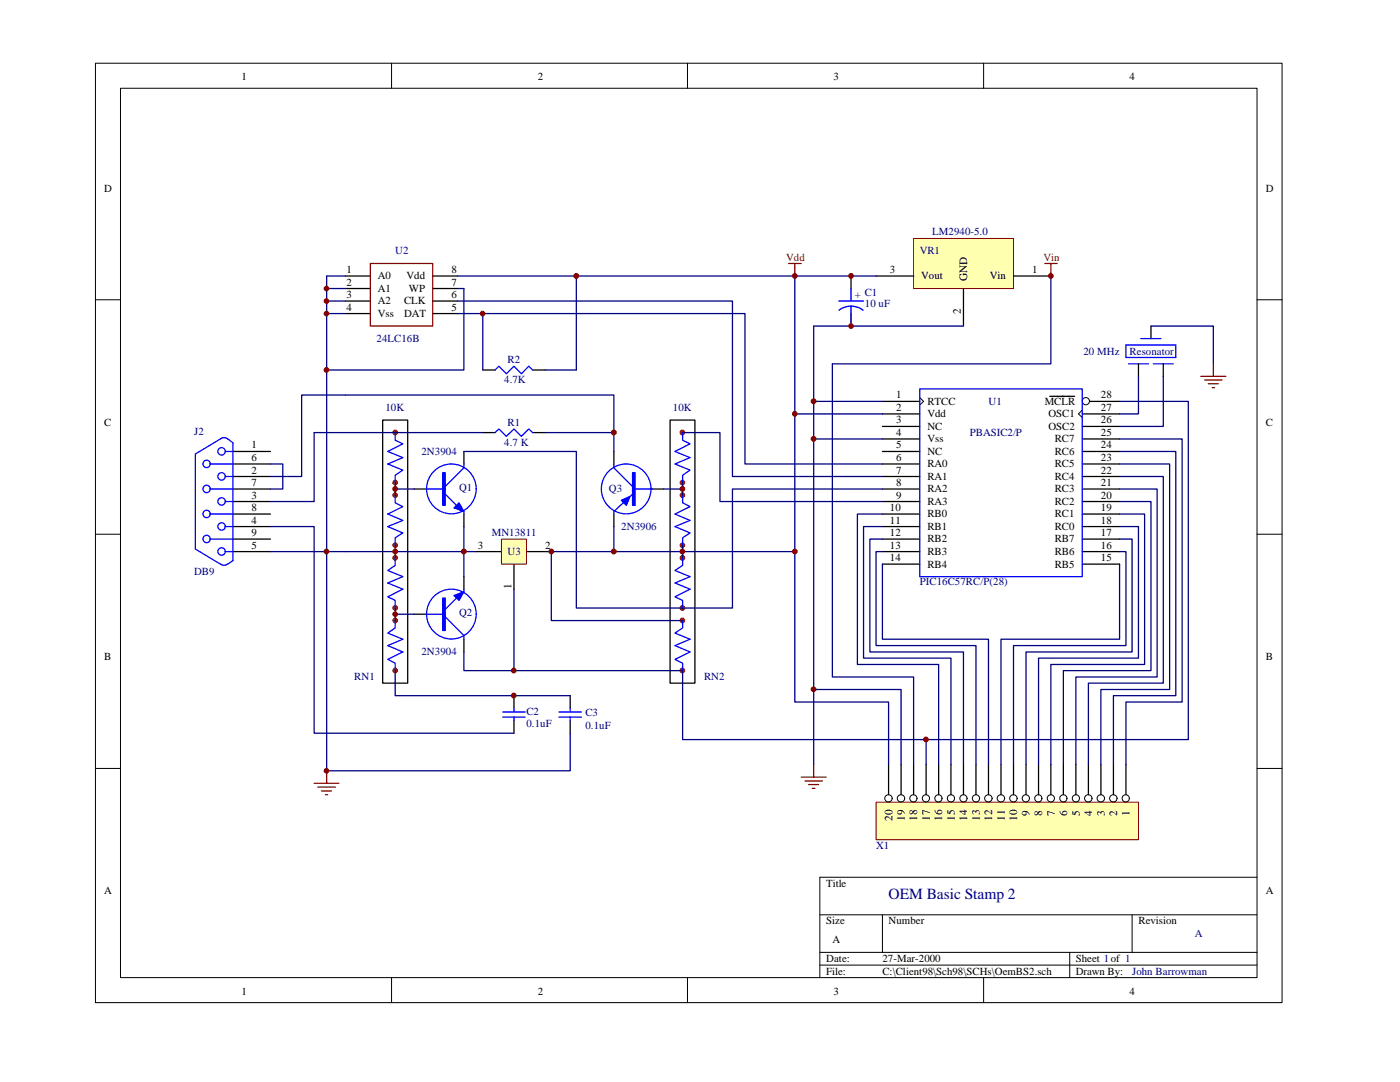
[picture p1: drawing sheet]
<svg xmlns="http://www.w3.org/2000/svg" width="279mm" height="216mm" viewBox="0 0 279 216" stroke-linecap="round" stroke-linejoin="round" font-family="sans-serif">
<g fill="none" stroke="#000" stroke-width=".2">
<path d="M19 12.6h236.9v187.5h-236.9zM24 17.6h226.9v177.5h-226.9zM78.1 12.6v5M137.2 12.6v5M196.3 12.6v5M19 59.8h5M250.9 59.8h5M19 106.6h5M250.9 106.6h5M19 153.3h5M250.9 153.3h5M250.9 175h-87.3v20.1"/>
<path d="M78.1 195.1v5M137.2 195.1v5M163.6 182.5h87.3M163.6 190h87.3M163.6 192.6h87.3M176.1 182.5v7.5M196.3 195.1v5M213.5 190v5.1M225.9 182.5v7.5"/>
</g>
<g fill="none" stroke="#000" stroke-width=".25">
<path d="M169.8 55.1v2.5M169.8 62.6v2.5M46.5 90.1h7.5M46.5 92.6h7.5M46.5 95.1h7.5M46.5 97.6h7.5M46.5 100.1h7.5M46.5 102.6h7.5M46.5 105.1h7.5M46.5 107.6h7.5M46.5 110.1h7.5M102.6 138.8v2.5"/>
<path d="M113.8 138.8v2.5M102.6 143.8v2.5M113.8 143.8v2.5"/>
</g>
<g fill="none" stroke="#00f" stroke-width=".25">
<path d="M169.8 57.6v2.5M167.4 60.1h4.9M169.8 61.1l1.1 .1 1.4 .7M169.8 61.1l-1 .1-1.4 .7M169.8 61.1v4M42 97.6h4.5M42 92.6h4.5M45 95.1h1.5M45 90.1h1.5M42 107.5a.72 .72 0 0 0-1.1-.6 .72 .72 0 0 0-.2 1.2 .72 .72 0 0 0 1.2-.3l.1-.3M42 107.6h4.5M42 102.6h4.5"/>
<path d="M45 105a.74 .74 0 0 0-1.1-.6 .74 .74 0 0 0-.2 1.2 .74 .74 0 0 0 1.2-.3l.1-.2M45 110a.74 .74 0 0 0-1.1-.6 .74 .74 0 0 0-.2 1.2 .74 .74 0 0 0 1.2-.3l.1-.3M45 110.1h1.5M45 105.1h1.5M45 100.1h1.5M45.5 112.5l-.6 .3-.6-.1-5.3-3.1v-19l5.5-3.3 .8 .2 1.2 .8v23.5l-1 .8M100.3 143.1h4.5M100.3 142.1h4.5M102.6 141.3v.8M102.6 143.1v.7M111.5 143.1h4.5M111.5 142.1h4.5"/>
<path d="M113.8 141.3v.8M113.8 143.1v.7"/>
<circle cx="41.2" cy="92.6" r=".73"/>
<circle cx="41.2" cy="97.6" r=".73"/>
<circle cx="44.2" cy="95.1" r=".74"/>
<circle cx="44.2" cy="90.1" r=".74"/>
<circle cx="41.2" cy="102.5" r=".73"/>
<circle cx="44.2" cy="100.1" r=".74"/>
</g>
<path d="M62.7 156.3h4.9M63.4 157.1h3.5M64.2 157.8h2M64.9 158.6h.5M65.2 153.8v2.5" fill="none" stroke="#800000" stroke-width=".25"/>
<path d="M174.8 160.1h52.4v7.5h-52.4z" fill="#ffffb0" stroke="#800000" stroke-width=".2"/>
<g fill="none" stroke="#000" stroke-width=".2">
<circle cx="177.3" cy="159.3" r=".73"/>
<circle cx="179.8" cy="159.3" r=".73"/>
<circle cx="182.3" cy="159.3" r=".72"/>
<circle cx="184.8" cy="159.3" r=".72"/>
<circle cx="187.3" cy="159.3" r=".72"/>
<circle cx="189.8" cy="159.3" r=".72"/>
<circle cx="192.3" cy="159.3" r=".72"/>
<circle cx="194.8" cy="159.3" r=".72"/>
<circle cx="197.3" cy="159.3" r=".73"/>
<circle cx="199.8" cy="159.3" r=".73"/>
<circle cx="202.3" cy="159.3" r=".73"/>
<circle cx="204.7" cy="159.3" r=".72"/>
<circle cx="207.2" cy="159.3" r=".72"/>
<circle cx="209.7" cy="159.3" r=".72"/>
<circle cx="212.2" cy="159.3" r=".72"/>
<circle cx="214.7" cy="159.3" r=".72"/>
<circle cx="217.2" cy="159.3" r=".73"/>
<circle cx="219.7" cy="159.3" r=".73"/>
<circle cx="222.2" cy="159.3" r=".73"/>
<circle cx="224.7" cy="159.3" r=".72"/>
</g>
<g fill="none" stroke="#000" stroke-width=".25">
<path d="M76.4 83.8h5v52.5h-5zM82.6 97.6h2.5M92.6 90.1v2.5M122.5 90.1v2.5M130 97.6h2.5M133.7 83.8h5v52.5h-5zM92.6 102.6v2.5M92.6 115.1v2.5M95.1 110.1h5M102.6 112.6v5M105.1 110.1h4.9M122.5 102.6v2.5"/>
<path d="M82.6 122.6h2.5M92.6 127.6v2.5M177.3 152.6v6M179.8 152.6v6M182.3 152.6v6M184.8 152.6v6M187.3 152.6v6M189.8 152.6v6M192.3 152.6v6M194.8 152.6v6M197.3 152.6v6M199.8 152.6v6"/>
<path d="M202.3 152.6v6M204.8 152.6v6M207.3 152.6v6M209.7 152.6v6M212.2 152.6v6M214.7 152.6v6M217.2 152.6v6M219.7 152.6v6M222.2 152.6v6M224.7 152.6v6"/>
</g>
<g fill="#bf0000" stroke="#bf0000" stroke-width=".2">
<circle cx="78.9" cy="98.8" r=".47"/>
<circle cx="78.9" cy="108.8" r=".47"/>
<circle cx="78.9" cy="86.3" r=".48"/>
<circle cx="78.9" cy="96.3" r=".47"/>
<circle cx="78.9" cy="121.3" r=".48"/>
<circle cx="78.9" cy="111.3" r=".48"/>
<circle cx="78.9" cy="133.8" r=".48"/>
<circle cx="78.9" cy="123.8" r=".48"/>
<circle cx="136.2" cy="98.8" r=".47"/>
<circle cx="136.2" cy="108.8" r=".47"/>
<circle cx="136.2" cy="86.3" r=".48"/>
<circle cx="136.2" cy="96.3" r=".47"/>
<circle cx="136.2" cy="121.3" r=".48"/>
<circle cx="136.2" cy="111.3" r=".48"/>
<circle cx="136.2" cy="133.8" r=".48"/>
<circle cx="136.2" cy="123.8" r=".48"/>
</g>
<g fill="none" stroke="#00f" stroke-width=".25">
<path d="M78.9 98.8v1.5l1.5 .8-3 1.5 3 1.2-3 1.3 3 1.2-1.5 1v1.5M78.9 86.3v1.5l1.5 .8-3 1.5 3 1.2-3 1.3 3 1.2-1.5 1v1.5M85.1 97.6h3.8M88.9 98.6l2.2 2.2M92.6 92.6v.7l-3.7 3.8M122.5 92.6v.7l3.7 3.8M126.2 98.6l-3.7 3.5v.5M126.7 97.6h3.5M136.2 98.8v1.5l1.5 .8-3 1.5 3 1.2-3 1.3 3 1.2-1.5 1v1.5M136.2 86.3v1.5l1.5 .8-3 1.5 3 1.2-3 1.3 3 1.2-1.5 1v1.5M78.9 111.3v1.5l-1.5 1 3 1.3-3 1.2 3 1.3-3 1.5 1.5 .7v1.5M91.1 119.3l-2.2 2.3"/>
<path d="M92.6 102.1v.5M92.6 117.6v.5M136.2 111.3v1.5l-1.5 1 3 1.3-3 1.2 3 1.3-3 1.5 1.5 .7v1.5M78.9 123.8v1.5l-1.5 1 3 1.3-3 1.2 3 1.3-3 1.5 1.5 .7v1.5M85.1 122.6h3.8M88.9 123.1l3.7 3.7v.8M136.2 123.8v1.5l-1.5 1 3 1.3-3 1.2 3 1.3-3 1.5 1.5 .7v1.5"/>
<circle cx="90.1" cy="97.6" r="5"/>
<circle cx="125" cy="97.6" r="5"/>
<circle cx="90.1" cy="122.5" r="5"/>
</g>
<g fill="#00f" stroke="#00f" stroke-width=".25">
<path d="M126.2 94.3h.5v6.5h-.5z"/>
<path d="M88.3 94.3h.6v6.5h-.6z"/>
<path d="M88.3 119.3h.6v6.5h-.6z"/>
</g>
<g fill="#00f" stroke="#00f" stroke-width=".25">
<path d="M124 99.8l1.7-.7-.7 1.7z" fill-rule="evenodd"/>
<path d="M90.6 101.3l1-1 1 1.8z" fill-rule="evenodd"/>
<path d="M90.6 118.8l2-.7-1 1.7z" fill-rule="evenodd"/>
</g>
<g fill="none" stroke="#000080" stroke-width=".25">
<path d="M62.7 86.3h16.2M78.9 96.3v2.5M78.9 97.6h3.7M92.6 90.1h22.4v31.2h21.2M132.5 97.6h3.7M136.2 96.3v2.5M68.9 110.1h26.2M78.9 108.8v2.5M92.6 105.1v10M102.6 117.6v16.2M122.5 105.1v5M136.2 110.1h-26.2v13.7h26.2"/>
<path d="M136.2 108.8v2.5M78.9 121.3v2.5M78.9 122.6h3.7M92.6 130.1v3.7h43.6"/>
</g>
<path d="M100.1 107.6h5v5h-5z" fill="#ffffb0" stroke="#800000" stroke-width=".2"/>
<g fill="none" stroke="#000" stroke-width=".25">
<path d="M96.4 73.8h2.4M106.3 73.8h2.5M209.5 79.1h5M227.2 72.6v2.5M229.7 65.1v2.5M232.2 72.6v2.5M96.4 86.3h2.4M106.3 86.3h2.5M176.1 92.6h7.5M176.1 95.1h7.5M176.1 97.6h7.5M176.1 90.1h7.5"/>
<path d="M176.1 87.6h7.5M176.1 80.1h7.5M176.1 82.6h7.5M176.1 85.1h7.5M216 92.6h7.4M216 95.1h7.4M216 97.6h7.4M216 90.1h7.4M216 87.6h7.4M216 82.6h7.4M216 85.1h7.4M217.5 80.1h5.9"/>
<path d="M176.1 100.1h7.5M176.1 102.6h7.5M176.1 105.1h7.5M176.1 107.6h7.5M176.1 110.1h7.5M176.1 112.6h7.5M216 100.1h7.4M216 102.6h7.4M216 105.1h7.4M216 107.6h7.4M216 110.1h7.4M216 112.6h7.4"/>
</g>
<path d="M98.8 73.8l.8-.7 1.4 1.5 1.6-1.5 1.5 1.5 1.4-1.5 .8 .7M183.6 77.6h32.4v37.5h-32.4zM224.7 68.8h10v2.5h-10zM225.2 72.6h4M227.7 67.6h4M230.2 72.6h3.9M98.8 86.3l.8-.7 1.4 1.5 1.6-1.5 1.5 1.5 1.4-1.5 .8 .7" fill="none" stroke="#00f" stroke-width=".25"/>
<g fill="none" stroke="#000080" stroke-width=".25">
<path d="M227.2 75.1v7.5h-3.8M229.7 65.1h12.4v7.5M232.2 75.1v10h-8.8M54 92.6h2.4v5h-2.4M78.9 86.3h17.5M108.8 86.3h13.7v3.8M122.5 86.3v-7.5h-62.3v16.3h-6.2M223.4 97.6h7.5v37.5h-16.2v17.5M223.4 95.1h8.8v41.2h-15v16.3M223.4 92.6h10v45h-13.7v15M223.4 90.1h11.3v48.7h-12.5v13.8M223.4 87.6h12.5v52.5h-11.2v12.5"/>
<path d="M223.4 80.1h13.8v67.5h-101v-13.8M176.1 112.6v15h21.2v25M176.1 110.1h-1.3v18.7h20v23.8M176.1 107.6h-2.5v22.5h18.7v22.5M176.1 105.1h-3.8v26.2h17.5v21.3M176.1 102.6h-5v30h16.2v20M223.4 112.6v15h-23.6v25M223.4 110.1h1.3v18.7h-22.4v23.8M223.4 107.6h2.5v22.5h-21.1v22.5M223.4 105.1h3.8v26.2h-19.9v21.3M223.4 102.6h5v30h-18.7v20M223.4 100.1h6.3v33.7h-17.5v18.8"/>
<path d="M78.9 133.8v5h34.9M184.8 147.6v5"/>
</g>
<g fill="none" stroke="#000" stroke-width=".2">
<path d="M183.6 79.3l.7 .8-.7 .7M216 81.8l-.8 .8 .8 .7"/>
<circle cx="216.7" cy="80.1" r=".72"/>
</g>
<g fill="#800000" stroke="#800000" stroke-width=".2">
<circle cx="102.5" cy="138.8" r=".48"/>
<circle cx="78.9" cy="122.6" r=".47"/>
<circle cx="78.9" cy="97.6" r=".48"/>
<circle cx="78.9" cy="110" r=".48"/>
<circle cx="92.6" cy="110" r=".49"/>
<circle cx="102.5" cy="133.8" r=".48"/>
<circle cx="110" cy="110" r=".48"/>
<circle cx="122.5" cy="110" r=".49"/>
<circle cx="136.2" cy="97.6" r=".48"/>
<circle cx="122.5" cy="86.3" r=".49"/>
</g>
<path d="M239.6 75.1h5M240.4 75.8h3.5M241.1 76.6h2M241.9 77.3h.5M242.1 72.6v2.5" fill="none" stroke="#800000" stroke-width=".25"/>
<path d="M182.3 47.6h20v10h-20z" fill="#ffffb0" stroke="#800000" stroke-width=".2"/>
<path d="M68.9 55.1h5M68.9 57.6h5M86.4 55.1h5M86.4 57.6h5M174.8 55.1h7.5M192.3 57.6v7.5M202.3 55.1h7.4M68.9 60.1h5M68.9 62.6h5M86.4 60.1h5M86.4 62.6h5" fill="none" stroke="#000" stroke-width=".25"/>
<g fill="none" stroke="#000080" stroke-width=".25">
<path d="M65.2 57.6h3.7M68.9 55.1h-3.7v98.7h48.6v-7.5M91.4 57.6h1.2v16.2h-27.4M91.4 55.1h83.4M115 55.1v18.7h-6.2M158.6 55.1v85h18.7v12.5M209.7 55.1v17.5h-43.6v62.5h16.2v17.5M65.2 62.6h3.7M65.2 60.1h3.7M91.4 60.1h54.8v35h29.9M91.4 62.6h57.3v30h27.4M96.4 62.6v11.2"/>
<path d="M192.3 65.1h-29.9v87.5M62.7 86.3v13.8h-8.7M136.2 86.3h7.5v13.8h32.4M158.6 82.6h17.5M162.4 87.6h13.7M162.4 80.1h13.7M176.1 97.6h-29.9v23.7h-10M54 105.1h8.7v41.2h39.9M54 110.1h14.9M136.2 110.1h22.4M162.4 137.6h17.4v15"/>
</g>
<path d="M73.9 52.6h12.5v12.5h-12.5zM157.4 52.6h2.5M158.6 52.6v2.5M208.5 52.6h2.5M209.7 52.6v2.5M159.9 155.1h5M160.7 155.8h3.4M161.4 156.5h2M162.1 157.3h.5M162.4 152.6v2.5" fill="none" stroke="#800000" stroke-width=".25"/>
<g fill="#800000" stroke="#800000" stroke-width=".2">
<circle cx="65.2" cy="62.6" r=".47"/>
<circle cx="65.2" cy="60.1" r=".47"/>
<circle cx="65.2" cy="57.6" r=".47"/>
<circle cx="65.1" cy="73.8" r=".48"/>
<circle cx="96.3" cy="62.6" r=".47"/>
<circle cx="65.1" cy="110" r=".48"/>
<circle cx="65.2" cy="153.8" r=".47"/>
<circle cx="184.8" cy="147.6" r=".48"/>
<circle cx="136.2" cy="110" r=".48"/>
<circle cx="158.6" cy="110" r=".48"/>
<circle cx="115" cy="55.1" r=".49"/>
<circle cx="158.6" cy="82.6" r=".48"/>
<circle cx="209.7" cy="55.1" r=".48"/>
<circle cx="158.6" cy="55.1" r=".48"/>
<circle cx="169.8" cy="55.1" r=".48"/>
<circle cx="169.8" cy="65.1" r=".47"/>
<circle cx="162.4" cy="87.6" r=".49"/>
<circle cx="162.4" cy="80.1" r=".49"/>
<circle cx="162.4" cy="137.5" r=".48"/>
</g>
<text font-size="3.1" fill="#000080" x="177.3" y="179.3">OEM Basic Stamp 2</text>
<g font-size="2.2">
<text x="48.2" y="16">1</text>
<text x="107.3" y="16">2</text>
<text x="166.4" y="16">3</text>
<text x="225.4" y="16">4</text>
<text x="20.8" y="38.2">D</text>
<text x="252.6" y="38.2">D</text>
<text x="69.2" y="54.5">1</text>
<text x="69.2" y="57">2</text>
<text x="69.2" y="59.5">3</text>
<text x="75.4" y="55.8">A0</text>
<text x="75.4" y="58.3">A1</text>
<text x="81.1" y="55.8">Vdd</text>
<text x="81.6" y="58.3">WP</text>
<text x="90.1" y="54.5">8</text>
<text x="90.1" y="57">7</text>
<text x="90.1" y="59.5">6</text>
<text x="177.6" y="54.5">3</text>
<text x="183.8" y="55.8">Vout</text>
<text x="193" y="56.1" transform="rotate(-90 193 56.1)">GND</text>
<text x="197.5" y="55.8">Vin</text>
<text x="206" y="54.5">1</text>
<text x="69.2" y="62">4</text>
<text x="75.4" y="60.7">A2</text>
<text x="75.4" y="63.2">Vss</text>
<text x="80.6" y="60.7">CLK</text>
<text x="80.6" y="63.2">DAT</text>
<text x="90.1" y="62">5</text>
<text x="191.8" y="62.6" transform="rotate(-90 191.8 62.6)">2</text>
<text x="178.8" y="79.5">1</text>
<text x="178.8" y="82">2</text>
<text x="185.1" y="80.7">RTCC</text>
<text x="185.1" y="83.2">Vdd</text>
<text x="208.5" y="80.7">MCLR</text>
<text x="209.3" y="83.2">OSC1</text>
<text x="219.7" y="79.5">28</text>
<text x="219.7" y="82">27</text>
<text x="20.8" y="85">C</text>
<text x="50.2" y="89.5">1</text>
<text x="178.8" y="84.5">3</text>
<text x="178.8" y="89.5">5</text>
<text x="178.8" y="87">4</text>
<text x="185.1" y="85.7">NC</text>
<text x="185.1" y="88.2">Vss</text>
<text x="209.3" y="85.7">OSC2</text>
<text x="210.5" y="88.2">RC7</text>
<text x="219.7" y="89.5">24</text>
<text x="219.7" y="87">25</text>
<text x="219.7" y="84.5">26</text>
<text x="252.6" y="85">C</text>
<text x="50.2" y="92">6</text>
<text x="50.2" y="94.5">2</text>
<text x="178.8" y="92">6</text>
<text x="178.8" y="94.5">7</text>
<text x="185.1" y="93.2">RA0</text>
<text x="185.1" y="95.7">RA1</text>
<text x="185.1" y="90.7">NC</text>
<text x="210.5" y="95.7">RC4</text>
<text x="210.5" y="93.2">RC5</text>
<text x="210.5" y="90.7">RC6</text>
<text x="219.7" y="94.5">22</text>
<text x="219.7" y="92">23</text>
<text x="50.2" y="97">7</text>
<text x="50.2" y="99.5">3</text>
<text x="50.2" y="102">8</text>
<text x="177.6" y="102">10</text>
<text x="178.8" y="97">8</text>
<text x="178.8" y="99.5">9</text>
<text x="185.1" y="98.2">RA2</text>
<text x="185.1" y="100.8">RA3</text>
<text x="210.5" y="100.8">RC2</text>
<text x="210.5" y="98.2">RC3</text>
<text x="219.7" y="102">19</text>
<text x="219.7" y="99.5">20</text>
<text x="219.7" y="97">21</text>
<text x="50.2" y="104.5">4</text>
<text x="50.2" y="107">9</text>
<text x="177.6" y="104.5">11</text>
<text x="177.6" y="107">12</text>
<text x="185.1" y="103.3">RB0</text>
<text x="185.1" y="105.7">RB1</text>
<text x="210.5" y="105.7">RC0</text>
<text x="210.5" y="103.3">RC1</text>
<text x="219.7" y="107">17</text>
<text x="219.7" y="104.5">18</text>
<text x="50.2" y="109.5">5</text>
<text x="95.3" y="109.5">3</text>
<text x="108.8" y="109.5">2</text>
<text x="177.6" y="109.5">13</text>
<text x="177.6" y="112">14</text>
<text x="185.1" y="108.2">RB2</text>
<text x="185.1" y="110.7">RB3</text>
<text x="185.1" y="113.2">RB4</text>
<text x="210.5" y="113.2">RB5</text>
<text x="210.5" y="110.7">RB6</text>
<text x="210.5" y="108.2">RB7</text>
<text x="219.7" y="112">15</text>
<text x="219.7" y="109.5">16</text>
<text x="102.1" y="117.6" transform="rotate(-90 102.1 117.6)">1</text>
<text x="20.8" y="131.7">B</text>
<text x="252.6" y="131.7">B</text>
<text x="178.1" y="163.8" transform="rotate(-90 178.1 163.8)">20</text>
<text x="180.6" y="163.8" transform="rotate(-90 180.6 163.8)">19</text>
<text x="183" y="163.8" transform="rotate(-90 183 163.8)">18</text>
<text x="185.5" y="163.8" transform="rotate(-90 185.5 163.8)">17</text>
<text x="188" y="163.8" transform="rotate(-90 188 163.8)">16</text>
<text x="190.5" y="163.8" transform="rotate(-90 190.5 163.8)">15</text>
<text x="193" y="163.8" transform="rotate(-90 193 163.8)">14</text>
<text x="195.5" y="163.8" transform="rotate(-90 195.5 163.8)">13</text>
<text x="198" y="163.8" transform="rotate(-90 198 163.8)">12</text>
<text x="200.5" y="163.8" transform="rotate(-90 200.5 163.8)">11</text>
<text x="203" y="163.8" transform="rotate(-90 203 163.8)">10</text>
<text x="205.5" y="162.8" transform="rotate(-90 205.5 162.8)">9</text>
<text x="208" y="162.8" transform="rotate(-90 208 162.8)">8</text>
<text x="210.5" y="162.8" transform="rotate(-90 210.5 162.8)">7</text>
<text x="213" y="162.8" transform="rotate(-90 213 162.8)">6</text>
<text x="215.5" y="162.8" transform="rotate(-90 215.5 162.8)">5</text>
<text x="218" y="162.8" transform="rotate(-90 218 162.8)">4</text>
<text x="220.5" y="162.8" transform="rotate(-90 220.5 162.8)">3</text>
<text x="222.9" y="162.8" transform="rotate(-90 222.9 162.8)">2</text>
<text x="225.4" y="162.8" transform="rotate(-90 225.4 162.8)">1</text>
<text x="20.8" y="178.5">A</text>
<text x="164.9" y="177">Title</text>
<text x="252.6" y="178.5">A</text>
<text x="164.9" y="184.4">Size</text>
<text x="177.3" y="184.4">Number</text>
<text x="227.2" y="184.4">Revision</text>
<text x="164.9" y="191.9">Date:</text>
<text x="166.1" y="188.2">A</text>
<text x="176.1" y="191.9">27-Mar-2000</text>
<text x="214.7" y="191.9">Sheet 1of 1</text>
<text x="164.9" y="194.5">File:</text>
<text x="176.1" y="194.5">C:\Client98\Sch98\SCHs\OemBS2.sch</text>
<text x="214.7" y="194.5">Drawn By:</text>
<text x="48.2" y="198.5">1</text>
<text x="107.3" y="198.5">2</text>
<text x="166.4" y="198.5">3</text>
<text x="225.4" y="198.5">4</text>
</g>
<g font-size="2.2" fill="#000080">
<text x="186.1" y="47">LM2940-5.0</text>
<text x="78.9" y="50.8">U2</text>
<text x="183.6" y="50.8">VR1</text>
<text x="170.6" y="59.5">+ C1</text>
<text x="172.6" y="61.3">10 uF</text>
<text x="75.1" y="68.2">24LC16B</text>
<text x="216.2" y="70.7">20 MHz</text>
<text x="225.4" y="70.7">Resonator</text>
<text x="100.6" y="76.5">4.7K</text>
<text x="101.3" y="72.5">R2</text>
<text x="76.9" y="82">10K</text>
<text x="134.3" y="82">10K</text>
<text x="197.3" y="80.7">U1</text>
<text x="38.7" y="86.7">J2</text>
<text x="100.6" y="89">4.7 K</text>
<text x="101.3" y="85">R1</text>
<text x="193.5" y="87">PBASIC2/P</text>
<text x="84.1" y="90.7">2N3904</text>
<text x="91.6" y="98">Q1</text>
<text x="121.5" y="98.2">Q3</text>
<text x="98.1" y="107">MN13811</text>
<text x="124" y="105.7">2N3906</text>
<text x="101.3" y="110.7">U3</text>
<text x="38.7" y="114.7">DB9</text>
<text x="183.6" y="116.7">PIC16C57RC/P(28)</text>
<text x="91.6" y="123">Q2</text>
<text x="84.1" y="130.7">2N3904</text>
<text x="70.7" y="135.7">RN1</text>
<text x="140.5" y="135.7">RN2</text>
<text x="105.1" y="142.7">C2</text>
<text x="116.8" y="143">C3</text>
<text x="105.1" y="145">0.1uF</text>
<text x="116.8" y="145.5">0.1uF</text>
<text x="174.8" y="169.5">X1</text>
<text x="238.4" y="186.9">A</text>
<text x="225.9" y="194.5">John Barrowman</text>
</g>
<g font-size="2.2" fill="#800000">
<text x="156.9" y="52">Vdd</text>
<text x="208.2" y="52">Vin</text>
</g>
</svg>
